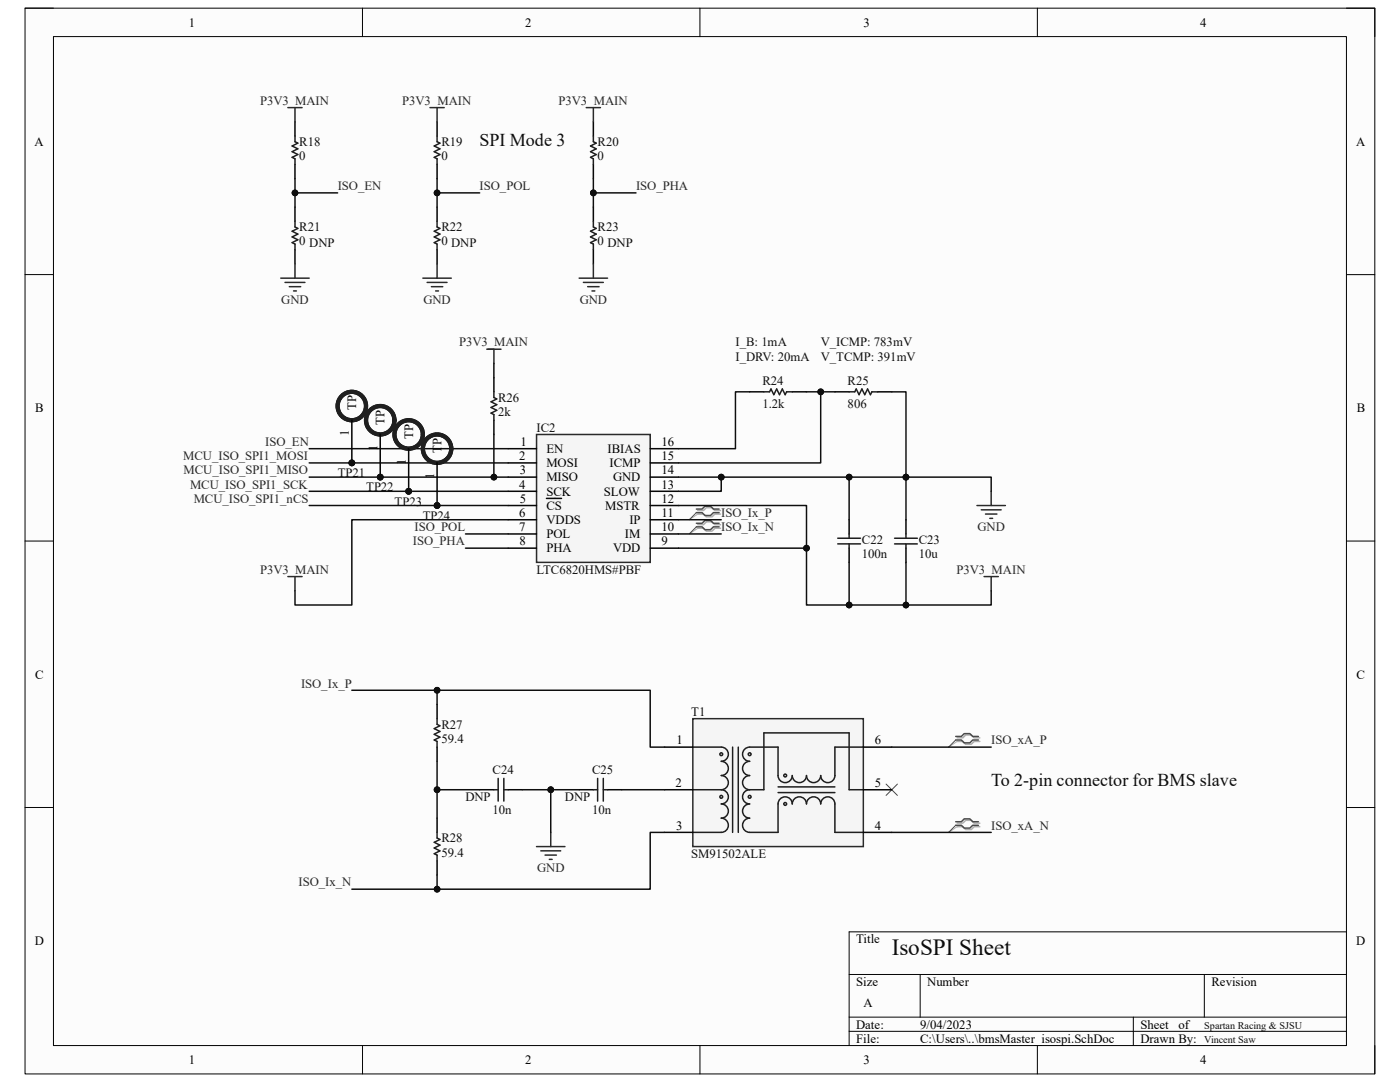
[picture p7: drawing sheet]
<svg xmlns="http://www.w3.org/2000/svg" width="279mm" height="216mm" viewBox="0 0 279 216" stroke-linecap="round" stroke-linejoin="round" font-family="sans-serif">
<path d="M5 1.6h269.4v212.7h-269.4z" fill-rule="evenodd" fill="#fcfcfc"/>
<path d="M5 1.6h269.4v212.7h-269.4z" fill="none" stroke="#000" stroke-width=".2"/>
<path d="M10.7 7.3h258v201.3h-258z" fill-rule="evenodd" fill="#fcfcfc"/>
<g fill="none" stroke="#000" stroke-width=".2">
<path d="M5 1.6h5.7M10.7 7.3h258v201.3h-258zM72.3 1.6v5.7M139.7 1.6v5.7M207 1.6v5.7M268.7 1.6h5.7v5.7M5 54.8h5.7M268.7 54.8h5.7M5 108h5.7M268.7 108h5.7M5 161.1h5.7M268.7 161.1h5.7"/>
<path d="M169.5 194.4h99.2M183.6 194.4v8.6M240.3 194.4v8.6M268.7 185.9h-99.2v22.7M72.3 208.6v5.7M139.7 208.6v5.7M169.5 203h99.2M169.5 205.8h99.2M207 208.6v5.7M226.2 203v5.6M274.4 208.6v5.7"/>
</g>
<path d="M107.1 86.7h22.7v25.5h-22.7z" fill-rule="evenodd" fill="#f5f5f5"/>
<g fill="none" stroke="#262626" stroke-width=".3">
<path d="M57.5 21.5h2.8M58.9 21.5v2.8M85.8 21.5h2.8M87.2 21.5v2.8M117 21.5h2.8M118.4 21.5v2.8M56 55.5h5.7M56.9 56.4h4M57.7 57.2h2.3M58.6 58.1h.6M58.9 52.7v2.8M84.4 55.5h5.7"/>
<path d="M85.2 56.4h4M86.1 57.2h2.3M86.9 58.1h.6M87.2 52.7v2.8M115.6 55.5h5.7M116.4 56.4h4M117.3 57.2h2.3M118.1 58.1h.6M118.4 52.7v2.8M97.1 69.7h2.9M98.6 69.7v2.8M107.1 86.7h22.7v25.5h-22.7z"/>
<path d="M197.8 98v2.9M57.5 115.1h2.8M58.9 115.1v2.8M195 100.9h5.6M195.8 101.7h4M196.4 115.1h2.8M196.7 102.6h2.3M197.5 103.4h.6M197.8 115.1v2.8M107.1 168.9h5.6M107.9 169.8h4M108.8 170.6h2.2"/>
<path d="M109.6 171.5h.6M109.9 166.1v2.8"/>
</g>
<g fill="none" stroke="#000" stroke-width=".3">
<path d="M58.9 24.3v2.8M58.9 32.8v2.9M87.2 24.3v2.8M87.2 32.8v2.9M118.4 24.3v2.8M118.4 32.8v2.9M58.9 41.3v2.9M58.9 49.8v2.9M87.2 41.3v2.9M87.2 49.8v2.9M118.4 41.3v2.9M118.4 49.8v2.9"/>
<path d="M98.6 75.4v2.8M149.6 78.2h2.8M158.1 78.2h2.9M166.6 78.2h2.9M175.1 78.2h2.9M98.6 83.9v2.8M101.4 89.5h5.7M101.4 92.4h5.7M101.4 95.2h5.7M101.4 98h5.7M109.1 99.5h3M129.8 89.5h5.6"/>
<path d="M129.8 92.4h5.6M129.8 95.2h5.6M129.8 98h5.6M101.4 100.9h5.7M101.4 103.7h5.7M101.4 106.5h5.7M101.4 109.4h5.7M129.8 100.9h5.6M129.8 103.7h5.6M129.8 106.5h5.6M129.8 109.4h5.6M169.5 103.7v2.8"/>
<path d="M169.5 109.4v2.8M180.8 103.7v2.8M180.8 109.4v2.8M87.2 140.6v2.8M87.2 149.1v2.8M95.7 157.6h2.9M101.4 157.6h2.8M115.6 157.6h2.8M121.3 157.6h2.8M87.2 163.3v2.8M87.2 171.8v2.8"/>
</g>
<g fill="none" stroke="#1c1c1c" stroke-width=".3">
<path d="M58.9 27.1v1.2l.5 .3-1.1 .5 1.1 .6-1.1 .6 1.1 .5-1.1 .6 .6 .3v1.1M87.2 27.1v1.2l.6 .3-1.1 .5 1.1 .6-1.1 .6 1.1 .5-1.1 .6 .5 .3v1.1M118.4 27.1v1.2l.6 .3-1.1 .5 1.1 .6-1.1 .6 1.1 .5-1.1 .6 .5 .3v1.1M58.9 44.2v1.1l.5 .3-1.1 .5 1.1 .6-1.1 .6 1.1 .5-1.1 .6 .6 .3v1.1M87.2 44.2v1.1l.6 .3-1.1 .5 1.1 .6-1.1 .6 1.1 .5-1.1 .6 .5 .3v1.1M118.4 44.2v1.1l.6 .3-1.1 .5 1.1 .6-1.1 .6 1.1 .5-1.1 .6 .5 .3v1.1M98.6 78.2v1.1l.5 .3-1.1 .6 1.1 .5-1.1 .6 1.1 .6-1.1 .5 .6 .3v1.2M152.4 78.2h1.2l.3-.6 .5 1.2 .6-1.2 .6 1.2 .5-1.2 .6 1.2 .3-.6h1.1M169.5 78.2h1.1l.3-.6 .5 1.2 .6-1.2 .6 1.2 .5-1.2 .6 1.2 .3-.6h1.1M167.2 107.4h4.5M167.2 108.5h4.5M169.5 106.5v.9"/>
<path d="M169.5 108.5v.9M178.5 108.5h4.6M178.5 107.4h4.6M180.8 106.5v.9M180.8 108.5v.9M87.2 143.4v1.1l.6 .3-1.1 .6 1.1 .6-1.1 .5 1.1 .6-1.1 .6 .5 .2v1.2M98.6 157.6h.8M99.4 155.3v4.6M100.6 157.6h.8M100.6 155.3v4.6M118.4 157.6h.9M119.3 155.3v4.6"/>
<path d="M120.4 155.3v4.6M120.4 157.6h.9M87.2 166.1v1.1l.6 .3-1.1 .6 1.1 .5-1.1 .6 1.1 .6-1.1 .5 .5 .3v1.2"/>
</g>
<path d="M176.8 156.5l2.3 2.2M179.1 156.5l-2.3 2.2" fill="none" stroke="#4c4c4c" stroke-width=".2"/>
<path d="M138.3 143.4h34v25.5h-34z" fill-rule="evenodd" fill="#f5f5f5"/>
<path d="M138.3 143.4h34v25.5h-34z" fill="none" stroke="#262626" stroke-width=".3"/>
<g fill="none" stroke="#1c1c1c" stroke-width=".3">
<path d="M138.3 149.1h5.6a1.42 1.42 0 0 1 1.5 1.4 1.42 1.42 0 0 1-1.5 1.4 1.42 1.42 0 0 1 1.5 1.4 1.42 1.42 0 0 1-1.5 1.4 1.42 1.42 0 0 1 1.5 1.5 1.42 1.42 0 0 1-1.5 1.4M138.3 157.6h5.6M143.9 157.6a1.42 1.42 0 0 1 1.5 1.4 1.42 1.42 0 0 1-1.5 1.4 1.42 1.42 0 0 1 1.5 1.4 1.42 1.42 0 0 1-1.5 1.5 1.42 1.42 0 0 1 1.5 1.4 1.42 1.42 0 0 1-1.5 1.4h-5.6M146.2 149.1v17M147.3 149.1v17M149.6 157.6a1.42 1.42 0 0 0-1.4 1.4 1.42 1.42 0 0 0 1.4 1.4 1.42 1.42 0 0 0-1.4 1.4 1.42 1.42 0 0 0 1.4 1.5 1.42 1.42 0 0 0-1.4 1.4 1.42 1.42 0 0 0 1.4 1.4h5.7v-5.7a1.42 1.42 0 0 1 1.4-1.4 1.42 1.42 0 0 1 1.4 1.4 1.42 1.42 0 0 1 1.4-1.4 1.42 1.42 0 0 1 1.5 1.4 1.42 1.42 0 0 1 1.4-1.4 1.42 1.42 0 0 1 1.4 1.4 1.42 1.42 0 0 1 1.4-1.4 1.42 1.42 0 0 1 1.4 1.4v5.7h5.7M149.6 157.6h2.8v-11.4h17.1v11.4h2.8M155.3 157h11.3M155.3 158.2h11.3M172.3 149.1h-5.7v5.6a1.42 1.42 0 0 1-1.4 1.5 1.42 1.42 0 0 1-1.4-1.5 1.42 1.42 0 0 1-1.4 1.5 1.42 1.42 0 0 1-1.4-1.5 1.42 1.42 0 0 1-1.5 1.5 1.42 1.42 0 0 1-1.4-1.5 1.42 1.42 0 0 1-1.4 1.5 1.42 1.42 0 0 1-1.4-1.5v-5.6h-5.7a1.42 1.42 0 0 0-1.4 1.4 1.42 1.42 0 0 0 1.4 1.4 1.42 1.42 0 0 0-1.4 1.4 1.42 1.42 0 0 0 1.4 1.4 1.42 1.42 0 0 0-1.4 1.5 1.42 1.42 0 0 0 1.4 1.4"/>
<circle cx="143.9" cy="150.5" r=".28"/>
<circle cx="143.9" cy="159" r=".28"/>
<circle cx="149.6" cy="150.5" r=".28"/>
<circle cx="149.6" cy="159" r=".28"/>
<circle cx="156.7" cy="154.7" r=".28"/>
<circle cx="156.7" cy="160.4" r=".28"/>
</g>
<path d="M132.6 149.1h5.7M132.6 157.6h5.7M172.3 149.1h5.7M172.3 157.6h5.7M132.6 166.1h5.7M172.3 166.1h5.7" fill="none" stroke="#000" stroke-width=".3"/>
<path d="M139.3 101.9h1.1l.6-.6h1.1l.6 .6h1.1M139.3 102.6h1.1l.6 .5h1.1l.6-.5h1.1M139.3 104.7h1.1l.6-.6h1.1l.6 .6h1.1M139.3 105.4h1.1l.6 .6h1.1l.6-.6h1.1M191 147.2h1.2l.5-.5h1.1l.6 .5h1.1M191 147.9h1.2l.5 .6h1.1l.6-.6h1.1M191 164.3h1.2l.5-.6h1.1l.6 .6h1.1M191 165h1.2l.5 .5h1.1l.6-.5h1.1" fill="none" stroke="#aeaeae" stroke-width=".3"/>
<path d="M139.3 102.6l-1.7 1.1M139.3 105.4l-1.7 1.1M191 147.9l-1.7 1.2M191 165l-1.7 1.1" fill="none" stroke="#aeaeae" stroke-width=".2"/>
<path d="M139 101.6h1.1l.6-.6h1.1l.6 .6h1.1M139 102.3h1.1l.6 .6h1.1l.6-.6h1.1M139 104.4h1.1l.6-.6h1.1l.6 .6h1.1M139 105.1h1.1l.6 .6h1.1l.6-.6h1.1M190.7 146.9h1.2l.5-.5h1.2l.5 .5h1.2M190.7 147.7h1.2l.5 .5h1.2l.5-.5h1.2M190.7 164h1.2l.5-.6h1.2l.5 .6h1.2M190.7 164.7h1.2l.5 .5h1.2l.5-.5h1.2" fill="none" stroke="#4c4c4c" stroke-width=".3"/>
<path d="M139 102.3l-1.4 1.4M139 105.1l-1.4 1.4M190.7 147.7l-1.4 1.4M190.7 164.7l-1.4 1.4" fill="none" stroke="#4c4c4c" stroke-width=".2"/>
<path d="M61.7 92.4h39.7" fill="none" stroke="#0e0e0e" stroke-width=".3"/>
<circle cx="70.2" cy="92.4" r=".57" fill="#0e0e0e"/>
<circle cx="70.2" cy="92.4" r=".57" fill="none" stroke="#0e0e0e" stroke-width=".2"/>
<path d="M61.7 98h39.7" fill="none" stroke="#0e0e0e" stroke-width=".3"/>
<circle cx="81.6" cy="98" r=".57" fill="#0e0e0e"/>
<circle cx="81.6" cy="98" r=".57" fill="none" stroke="#0e0e0e" stroke-width=".2"/>
<path d="M61.7 100.9h39.7" fill="none" stroke="#0e0e0e" stroke-width=".3"/>
<circle cx="87.2" cy="100.9" r=".57" fill="#0e0e0e"/>
<circle cx="87.2" cy="100.9" r=".57" fill="none" stroke="#0e0e0e" stroke-width=".2"/>
<path d="M169.5 112.2v8.5" fill="none" stroke="#0e0e0e" stroke-width=".3"/>
<circle cx="169.5" cy="120.7" r=".57" fill="#0e0e0e"/>
<circle cx="169.5" cy="120.7" r=".57" fill="none" stroke="#0e0e0e" stroke-width=".2"/>
<path d="M169.5 95.2v8.5" fill="none" stroke="#0e0e0e" stroke-width=".3"/>
<circle cx="169.5" cy="95.2" r=".57" fill="#0e0e0e"/>
<circle cx="169.5" cy="95.2" r=".57" fill="none" stroke="#0e0e0e" stroke-width=".2"/>
<path d="M180.8 95.2v8.5" fill="none" stroke="#0e0e0e" stroke-width=".3"/>
<circle cx="180.8" cy="95.2" r=".57" fill="#0e0e0e"/>
<circle cx="180.8" cy="95.2" r=".57" fill="none" stroke="#0e0e0e" stroke-width=".2"/>
<path d="M180.8 112.2v8.5" fill="none" stroke="#0e0e0e" stroke-width=".3"/>
<circle cx="180.8" cy="120.7" r=".57" fill="#0e0e0e"/>
<circle cx="180.8" cy="120.7" r=".57" fill="none" stroke="#0e0e0e" stroke-width=".2"/>
<path d="M58.9 38.5h8.5M92.9 106.5h8.5M92.9 109.4h8.5M101.4 103.7h-31.2v17h-11.3v-2.8" fill="none" stroke="#0e0e0e" stroke-width=".3"/>
<circle cx="58.9" cy="38.5" r=".57" fill="#0e0e0e"/>
<circle cx="58.9" cy="38.5" r=".57" fill="none" stroke="#0e0e0e" stroke-width=".2"/>
<path d="M87.2 38.5h8.5" fill="none" stroke="#0e0e0e" stroke-width=".3"/>
<circle cx="87.2" cy="38.5" r=".57" fill="#0e0e0e"/>
<circle cx="87.2" cy="38.5" r=".57" fill="none" stroke="#0e0e0e" stroke-width=".2"/>
<path d="M118.4 38.5h8.5" fill="none" stroke="#0e0e0e" stroke-width=".3"/>
<circle cx="118.4" cy="38.5" r=".57" fill="#0e0e0e"/>
<circle cx="118.4" cy="38.5" r=".57" fill="none" stroke="#0e0e0e" stroke-width=".2"/>
<path d="M98.6 72.5v2.9M61.7 89.5h39.7M135.4 100.9h25.6v8.5" fill="none" stroke="#0e0e0e" stroke-width=".3"/>
<circle cx="161" cy="109.4" r=".57" fill="#0e0e0e"/>
<circle cx="161" cy="109.4" r=".57" fill="none" stroke="#0e0e0e" stroke-width=".2"/>
<path d="M143.9 95.2v2.8h-8.5" fill="none" stroke="#0e0e0e" stroke-width=".3"/>
<circle cx="143.9" cy="95.2" r=".57" fill="#0e0e0e"/>
<circle cx="143.9" cy="95.2" r=".57" fill="none" stroke="#0e0e0e" stroke-width=".2"/>
<path d="M149.6 78.2h-2.8v11.3h-11.4M163.8 78.2v14.2h-28.4" fill="none" stroke="#0e0e0e" stroke-width=".3"/>
<circle cx="163.8" cy="78.2" r=".57" fill="#0e0e0e"/>
<circle cx="163.8" cy="78.2" r=".57" fill="none" stroke="#0e0e0e" stroke-width=".2"/>
<path d="M178 78.2h2.8v17" fill="none" stroke="#0e0e0e" stroke-width=".3"/>
<circle cx="180.8" cy="95.2" r=".57" fill="#0e0e0e"/>
<circle cx="180.8" cy="95.2" r=".57" fill="none" stroke="#0e0e0e" stroke-width=".2"/>
<path d="M98.6 86.7v8.5" fill="none" stroke="#0e0e0e" stroke-width=".3"/>
<circle cx="98.6" cy="95.2" r=".57" fill="#0e0e0e"/>
<circle cx="98.6" cy="95.2" r=".57" fill="none" stroke="#0e0e0e" stroke-width=".2"/>
<path d="M135.4 109.4h25.6v11.3h36.8v-2.8" fill="none" stroke="#0e0e0e" stroke-width=".3"/>
<circle cx="180.8" cy="120.7" r=".57" fill="#0e0e0e"/>
<circle cx="180.8" cy="120.7" r=".57" fill="none" stroke="#0e0e0e" stroke-width=".2"/>
<circle cx="169.5" cy="120.7" r=".57" fill="#0e0e0e"/>
<circle cx="169.5" cy="120.7" r=".57" fill="none" stroke="#0e0e0e" stroke-width=".2"/>
<circle cx="161" cy="109.4" r=".57" fill="#0e0e0e"/>
<circle cx="161" cy="109.4" r=".57" fill="none" stroke="#0e0e0e" stroke-width=".2"/>
<path d="M135.4 95.2h62.4v2.8" fill="none" stroke="#0e0e0e" stroke-width=".3"/>
<circle cx="180.8" cy="95.2" r=".57" fill="#0e0e0e"/>
<circle cx="180.8" cy="95.2" r=".57" fill="none" stroke="#0e0e0e" stroke-width=".2"/>
<circle cx="169.5" cy="95.2" r=".57" fill="#0e0e0e"/>
<circle cx="169.5" cy="95.2" r=".57" fill="none" stroke="#0e0e0e" stroke-width=".2"/>
<circle cx="143.9" cy="95.2" r=".57" fill="#0e0e0e"/>
<circle cx="143.9" cy="95.2" r=".57" fill="none" stroke="#0e0e0e" stroke-width=".2"/>
<path d="M161 78.2h5.6" fill="none" stroke="#0e0e0e" stroke-width=".3"/>
<circle cx="163.8" cy="78.2" r=".57" fill="#0e0e0e"/>
<circle cx="163.8" cy="78.2" r=".57" fill="none" stroke="#0e0e0e" stroke-width=".2"/>
<path d="M58.9 35.7v5.6" fill="none" stroke="#0e0e0e" stroke-width=".3"/>
<circle cx="58.9" cy="38.5" r=".57" fill="#0e0e0e"/>
<circle cx="58.9" cy="38.5" r=".57" fill="none" stroke="#0e0e0e" stroke-width=".2"/>
<path d="M87.2 35.7v5.6" fill="none" stroke="#0e0e0e" stroke-width=".3"/>
<circle cx="87.2" cy="38.5" r=".57" fill="#0e0e0e"/>
<circle cx="87.2" cy="38.5" r=".57" fill="none" stroke="#0e0e0e" stroke-width=".2"/>
<path d="M118.4 35.7v5.6" fill="none" stroke="#0e0e0e" stroke-width=".3"/>
<circle cx="118.4" cy="38.5" r=".57" fill="#0e0e0e"/>
<circle cx="118.4" cy="38.5" r=".57" fill="none" stroke="#0e0e0e" stroke-width=".2"/>
<path d="M109.9 157.6v8.5" fill="none" stroke="#0e0e0e" stroke-width=".3"/>
<circle cx="109.9" cy="157.6" r=".57" fill="#0e0e0e"/>
<circle cx="109.9" cy="157.6" r=".57" fill="none" stroke="#0e0e0e" stroke-width=".2"/>
<path d="M132.6 166.1h-2.8v11.3h-42.6v-2.8" fill="none" stroke="#0e0e0e" stroke-width=".3"/>
<circle cx="87.2" cy="177.4" r=".57" fill="#0e0e0e"/>
<circle cx="87.2" cy="177.4" r=".57" fill="none" stroke="#0e0e0e" stroke-width=".2"/>
<path d="M87.2 140.6v-2.9h42.6v11.4h2.8" fill="none" stroke="#0e0e0e" stroke-width=".3"/>
<circle cx="87.2" cy="137.7" r=".57" fill="#0e0e0e"/>
<circle cx="87.2" cy="137.7" r=".57" fill="none" stroke="#0e0e0e" stroke-width=".2"/>
<path d="M104.2 157.6h11.4" fill="none" stroke="#0e0e0e" stroke-width=".3"/>
<circle cx="109.9" cy="157.6" r=".57" fill="#0e0e0e"/>
<circle cx="109.9" cy="157.6" r=".57" fill="none" stroke="#0e0e0e" stroke-width=".2"/>
<path d="M87.2 157.6h8.5M124.1 157.6h8.5" fill="none" stroke="#0e0e0e" stroke-width=".3"/>
<circle cx="87.2" cy="157.6" r=".57" fill="#0e0e0e"/>
<circle cx="87.2" cy="157.6" r=".57" fill="none" stroke="#0e0e0e" stroke-width=".2"/>
<path d="M87.2 151.9v11.4" fill="none" stroke="#0e0e0e" stroke-width=".3"/>
<circle cx="87.2" cy="157.6" r=".57" fill="#0e0e0e"/>
<circle cx="87.2" cy="157.6" r=".57" fill="none" stroke="#0e0e0e" stroke-width=".2"/>
<path d="M70.2 137.7h17M178 149.1h19.8M178 166.1h19.8" fill="none" stroke="#0e0e0e" stroke-width=".3"/>
<circle cx="87.2" cy="137.7" r=".57" fill="#0e0e0e"/>
<circle cx="87.2" cy="137.7" r=".57" fill="none" stroke="#0e0e0e" stroke-width=".2"/>
<path d="M70.2 177.4h17" fill="none" stroke="#0e0e0e" stroke-width=".3"/>
<circle cx="87.2" cy="177.4" r=".57" fill="#0e0e0e"/>
<circle cx="87.2" cy="177.4" r=".57" fill="none" stroke="#0e0e0e" stroke-width=".2"/>
<path d="M61.7 95.2h39.7M135.4 103.7h8.5M135.4 106.5h8.5" fill="none" stroke="#0e0e0e" stroke-width=".3"/>
<circle cx="98.6" cy="95.2" r=".57" fill="#0e0e0e"/>
<circle cx="98.6" cy="95.2" r=".57" fill="none" stroke="#0e0e0e" stroke-width=".2"/>
<circle cx="75.9" cy="95.2" r=".57" fill="#0e0e0e"/>
<circle cx="75.9" cy="95.2" r=".57" fill="none" stroke="#0e0e0e" stroke-width=".2"/>
<circle cx="70.2" cy="92.4" r=".57" fill="#0e0e0e"/>
<circle cx="70.2" cy="92.4" r=".57" fill="none" stroke="#0e0e0e" stroke-width=".2"/>
<g fill="none" stroke="#1c1c1c" stroke-width=".85">
<circle cx="70.2" cy="81" r="2.84"/>
<circle cx="70.2" cy="81" r="2.83"/>
</g>
<path d="M70.2 83.9v8.5" fill="none" stroke="#000" stroke-width=".3"/>
<circle cx="70.2" cy="92.4" r=".57" fill="#0e0e0e"/>
<circle cx="70.2" cy="92.4" r=".57" fill="none" stroke="#0e0e0e" stroke-width=".2"/>
<circle cx="75.9" cy="95.2" r=".57" fill="#0e0e0e"/>
<circle cx="75.9" cy="95.2" r=".57" fill="none" stroke="#0e0e0e" stroke-width=".2"/>
<g fill="none" stroke="#1c1c1c" stroke-width=".85">
<circle cx="75.9" cy="83.9" r="2.83"/>
<circle cx="75.9" cy="83.9" r="2.84"/>
</g>
<path d="M75.9 86.7v8.5" fill="none" stroke="#000" stroke-width=".3"/>
<circle cx="75.9" cy="95.2" r=".57" fill="#0e0e0e"/>
<circle cx="75.9" cy="95.2" r=".57" fill="none" stroke="#0e0e0e" stroke-width=".2"/>
<circle cx="81.6" cy="98" r=".57" fill="#0e0e0e"/>
<circle cx="81.6" cy="98" r=".57" fill="none" stroke="#0e0e0e" stroke-width=".2"/>
<g fill="none" stroke="#1c1c1c" stroke-width=".85">
<circle cx="81.6" cy="86.7" r="2.84"/>
<circle cx="81.6" cy="86.7" r="2.83"/>
</g>
<path d="M81.6 89.5v8.5" fill="none" stroke="#000" stroke-width=".3"/>
<circle cx="81.6" cy="98" r=".57" fill="#0e0e0e"/>
<circle cx="81.6" cy="98" r=".57" fill="none" stroke="#0e0e0e" stroke-width=".2"/>
<circle cx="87.2" cy="100.9" r=".57" fill="#0e0e0e"/>
<circle cx="87.2" cy="100.9" r=".57" fill="none" stroke="#0e0e0e" stroke-width=".2"/>
<g fill="none" stroke="#1c1c1c" stroke-width=".85">
<circle cx="87.2" cy="89.5" r="2.84"/>
<circle cx="87.2" cy="89.5" r="2.83"/>
</g>
<path d="M87.2 92.4v8.5" fill="none" stroke="#000" stroke-width=".3"/>
<circle cx="87.2" cy="100.9" r=".57" fill="#0e0e0e"/>
<circle cx="87.2" cy="100.9" r=".57" fill="none" stroke="#0e0e0e" stroke-width=".2"/>
<text font-size="4.6" fill="#0e0e0e" x="178" y="190.6">IsoSPI Sheet</text>
<g font-size="3.6" fill="#0e0e0e">
<text x="95.7" y="29.2">SPI Mode 3</text>
<text x="197.8" y="156.8">To 2-pin connector for BMS slave</text>
</g>
<g font-size="2.5">
<text x="37.7" y="5.3">1</text>
<text x="104.8" y="5.3">2</text>
<text x="172.3" y="5.3">3</text>
<text x="239.5" y="5.3">4</text>
<text x="6.9" y="29.1">A</text>
<text x="270.6" y="29.1">A</text>
<text x="7" y="82.3">B</text>
<text x="71.1" y="81.9" transform="rotate(-90 71.1 81.9)">TP</text>
<text x="270.8" y="82.3">B</text>
<text x="69.6" y="87.1" transform="rotate(-90 69.6 87.1)">1</text>
<text x="75.3" y="89.9" transform="rotate(-90 75.3 89.9)">1</text>
<text x="76.8" y="84.7" transform="rotate(-90 76.8 84.7)">TP</text>
<text x="82.4" y="87.5" transform="rotate(-90 82.4 87.5)">TP</text>
<text x="103.8" y="89">1</text>
<text x="132" y="89">16</text>
<text x="81" y="92.7" transform="rotate(-90 81 92.7)">1</text>
<text x="86.7" y="95.6" transform="rotate(-90 86.7 95.6)">1</text>
<text x="88.1" y="90.4" transform="rotate(-90 88.1 90.4)">TP</text>
<text x="103.6" y="91.8">2</text>
<text x="103.8" y="94.7">3</text>
<text x="109.1" y="90.4">EN</text>
<text x="109.1" y="93.2">MOSI</text>
<text x="121.2" y="90.4">IBIAS</text>
<text x="121.6" y="93.2">ICMP</text>
<text x="132" y="91.8">15</text>
<text x="132" y="94.7">14</text>
<text x="103.6" y="97.5">4</text>
<text x="103.7" y="100.3">5</text>
<text x="109.1" y="96.1">MISO</text>
<text x="109.1" y="98.9">SCK</text>
<text x="109.1" y="101.7">CS</text>
<text x="120.5" y="98.9">SLOW</text>
<text x="120.8" y="101.7">MSTR</text>
<text x="122.3" y="96.1">GND</text>
<text x="132" y="97.5">13</text>
<text x="132" y="100.3">12</text>
<text x="103.6" y="103.2">6</text>
<text x="103.6" y="106">7</text>
<text x="109.1" y="104.6">VDDS</text>
<text x="109.1" y="107.4">POL</text>
<text x="124.7" y="107.4">IM</text>
<text x="125.6" y="104.6">IP</text>
<text x="132" y="103.2">11</text>
<text x="132" y="106">10</text>
<text x="103.7" y="108.8">8</text>
<text x="109.1" y="110.2">PHA</text>
<text x="122.3" y="110.2">VDD</text>
<text x="132" y="108.8">9</text>
<text x="7" y="135.4">C</text>
<text x="270.7" y="135.4">C</text>
<text x="135" y="148.5">1</text>
<text x="174.6" y="148.5">6</text>
<text x="134.8" y="157">2</text>
<text x="174.6" y="157">5</text>
<text x="134.9" y="165.5">3</text>
<text x="174.6" y="165.5">4</text>
<text x="6.9" y="188.6">D</text>
<text x="170.9" y="188.2">Title</text>
<text x="270.7" y="188.6">D</text>
<text x="170.9" y="196.7">Size</text>
<text x="185" y="196.7">Number</text>
<text x="241.8" y="196.7">Revision</text>
<text x="172.3" y="201">A</text>
<text x="170.9" y="205.2">Date:</text>
<text x="170.9" y="208.1">File:</text>
<text x="183.6" y="205.2">9/04/2023</text>
<text x="183.7" y="208.1">C:\Users\..\bmsMaster_isospi.SchDoc</text>
<text x="227.6" y="205.2">Sheet</text>
<text x="227.6" y="208.1">Drawn By:</text>
<text x="235.2" y="205.2">of</text>
<text x="37.7" y="212.3">1</text>
<text x="104.8" y="212.3">2</text>
<text x="172.3" y="212.3">3</text>
<text x="239.5" y="212.3">4</text>
</g>
<g font-size="2.5" fill="#262626">
<text x="51.9" y="20.9">P3V3_MAIN</text>
<text x="80.3" y="20.9">P3V3_MAIN</text>
<text x="111.5" y="20.9">P3V3_MAIN</text>
<text x="67.4" y="37.9">ISO_EN</text>
<text x="95.7" y="37.9">ISO_POL</text>
<text x="126.9" y="37.9">ISO_PHA</text>
<text x="56.1" y="60.6">GND</text>
<text x="84.5" y="60.6">GND</text>
<text x="115.7" y="60.6">GND</text>
<text x="91.6" y="69.1">P3V3_MAIN</text>
<text x="52.9" y="89">ISO_EN</text>
<text x="36.6" y="91.8">MCU_ISO_SPI1_MOSI</text>
<text x="36.6" y="94.7">MCU_ISO_SPI1_MISO</text>
<text x="37.9" y="97.5">MCU_ISO_SPI1_SCK</text>
<text x="38.7" y="100.3">MCU_ISO_SPI1_nCS</text>
<text x="82.7" y="106">ISO_POL</text>
<text x="143.9" y="103.2">ISO_Ix_P</text>
<text x="143.9" y="106">ISO_Ix_N</text>
<text x="195.1" y="106">GND</text>
<text x="82.4" y="108.8">ISO_PHA</text>
<text x="51.9" y="114.5">P3V3_MAIN</text>
<text x="190.9" y="114.5">P3V3_MAIN</text>
<text x="60.1" y="137.2">ISO_Ix_P</text>
<text x="197.8" y="148.5">ISO_xA_P</text>
<text x="197.8" y="165.5">ISO_xA_N</text>
<text x="59.6" y="176.9">ISO_Ix_N</text>
<text x="107.2" y="174">GND</text>
</g>
<g font-size="2.5" fill="#0e0e0e">
<text x="59.7" y="29.2">R18</text>
<text x="88.1" y="29.2">R19</text>
<text x="119.3" y="29.2">R20</text>
<text x="59.7" y="32">0</text>
<text x="88.1" y="32">0</text>
<text x="119.3" y="32">0</text>
<text x="59.7" y="46.1">R21</text>
<text x="88.1" y="46.1">R22</text>
<text x="119.3" y="46.1">R23</text>
<text x="59.7" y="49">0 DNP</text>
<text x="88.1" y="49">0 DNP</text>
<text x="119.3" y="49">0 DNP</text>
<text x="146.8" y="69.1">I_B: 1mA</text>
<text x="146.8" y="72">I_DRV: 20mA</text>
<text x="163.8" y="69.1">V_ICMP: 783mV</text>
<text x="163.8" y="72">V_TCMP: 391mV</text>
<text x="152.1" y="76.8">R24</text>
<text x="169.2" y="76.8">R25</text>
<text x="99.4" y="83">2k</text>
<text x="99.4" y="80.2">R26</text>
<text x="152.1" y="81.3">1.2k</text>
<text x="169.2" y="81.3">806</text>
<text x="107.1" y="86.1">IC2</text>
<text x="67.4" y="95.2">TP21</text>
<text x="73.1" y="98">TP22</text>
<text x="78.7" y="100.9">TP23</text>
<text x="84.4" y="103.7">TP24</text>
<text x="172" y="111.4">100n</text>
<text x="172" y="108.5">C22</text>
<text x="183.3" y="111.4">10u</text>
<text x="183.3" y="108.5">C23</text>
<text x="107.1" y="114.5">LTC6820HMS#PBF</text>
<text x="138" y="142.9">T1</text>
<text x="88.1" y="148.3">59.4</text>
<text x="88.1" y="145.4">R27</text>
<text x="98.3" y="154.5">C24</text>
<text x="118.2" y="154.5">C25</text>
<text x="92.9" y="159.9">DNP</text>
<text x="112.7" y="159.9">DNP</text>
<text x="98.3" y="162.4">10n</text>
<text x="118.2" y="162.4">10n</text>
<text x="88.1" y="170.9">59.4</text>
<text x="88.1" y="168.1">R28</text>
<text x="138" y="171.2">SM91502ALE</text>
</g>
<g font-size="2" fill="#0e0e0e">
<text x="240.3" y="205.4">Spartan Racing &amp; SJSU</text>
<text x="240.3" y="208.2">Vincent Saw</text>
</g>
</svg>
